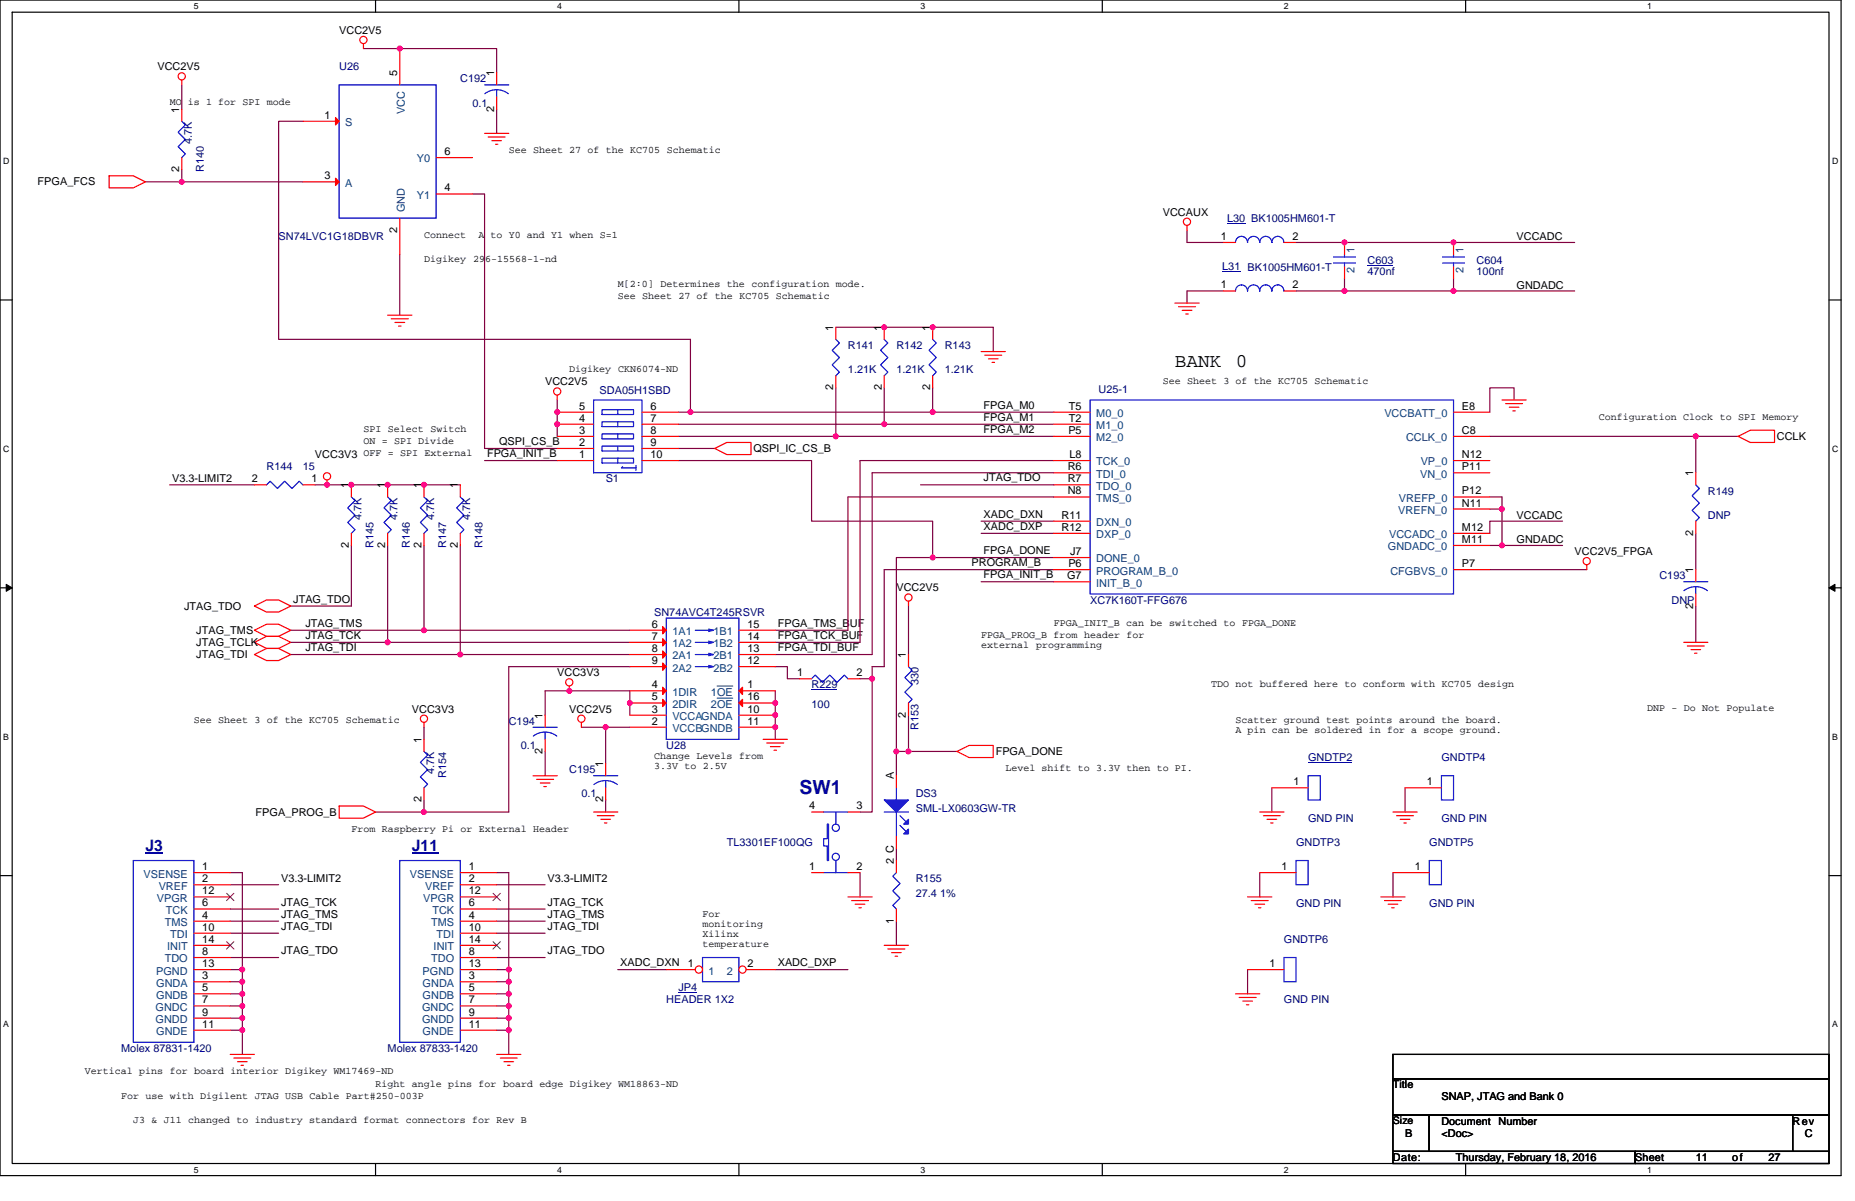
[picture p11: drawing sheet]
<svg xmlns="http://www.w3.org/2000/svg" width="432mm" height="279mm" viewBox="0 0 432 279" stroke-linecap="round" stroke-linejoin="round" font-family="sans-serif">
<path d="M0 0h428.6v273.5h-428.6zM2.8 2.8h422.9v267.9h-422.9z" fill="none" stroke="#000" stroke-width=".28"/>
<g fill="#fff">
<path d="M45.1 .3h1.1v2.3h-1.1z"/>
<path d="M45.1 271h1.1v2.2h-1.1z"/>
</g>
<path d="M87.4 0v2.8M87.4 270.7v2.8" fill="none" stroke="#000" stroke-width=".28"/>
<g fill="#fff">
<path d="M129.7 .3h1.1v2.3h-1.1z"/>
<path d="M129.7 271h1.1v2.2h-1.1z"/>
</g>
<path d="M172 0v2.8M172 270.7v2.8" fill="none" stroke="#000" stroke-width=".28"/>
<g fill="#fff">
<path d="M214.3 .3h1.1v2.3h-1.1z"/>
<path d="M214.3 271h1.1v2.2h-1.1z"/>
</g>
<path d="M256.6 0v2.8M256.6 270.7v2.8" fill="none" stroke="#000" stroke-width=".28"/>
<g fill="#fff">
<path d="M298.9 .3h1.1v2.3h-1.1z"/>
<path d="M298.9 271h1.1v2.2h-1.1z"/>
</g>
<path d="M341.2 0v2.8M341.2 270.7v2.8" fill="none" stroke="#000" stroke-width=".28"/>
<g fill="#fff">
<path d="M383.5 .3h1.1v2.3h-1.1z"/>
<path d="M383.5 271h1.1v2.2h-1.1z"/>
<path d="M.7 36.3h1.5v2.3h-1.5z"/>
<path d="M426.5 36.3h1.4v2.3h-1.4z"/>
<path d="M.7 103.3h1.5v2.2h-1.5z"/>
<path d="M426.5 103.3h1.4v2.2h-1.4z"/>
</g>
<path d="M0 69.8h2.8M425.7 69.8h2.9" fill="none" stroke="#000" stroke-width=".28"/>
<g fill="#fff">
<path d="M.7 170.2h1.4v2.3h-1.4z"/>
<path d="M426.5 170.2h1.3v2.3h-1.3z"/>
</g>
<path d="M0 136.8h2.8M425.7 136.8h2.9" fill="none" stroke="#000" stroke-width=".28"/>
<path d="M1.4 135.9l1.4 .9-1.4 .8zM425.7 136.8l1.4-.9v1.7z" fill="#000" stroke="#000" stroke-width=".23"/>
<g fill="#fff">
<path d="M.7 237.2h1.4v2.2h-1.4z"/>
<path d="M426.4 237.2h1.4v2.2h-1.4z"/>
</g>
<path d="M0 203.7h2.8M425.7 203.7h2.9M324.3 245.3h101.4v5.7h-101.4zM324.3 251h101.4v8.4h-101.4zM324.3 259.4h8.4v8.5h-8.4zM332.7 259.4h84.6v8.5h-84.6zM417.3 259.4h8.4v8.5h-8.4zM324.3 267.9h56.3v2.8h-56.3zM380.6 267.9h45.1v2.8h-45.1z" fill="none" stroke="#000" stroke-width=".28"/>
<g fill="none" stroke="#800040" stroke-width=".28">
<path d="M42.3 19.7v5.7M84.6 11.3h31v5.6M42.3 39.5v2.8M70.5 28.2h-5.6v50.8h95.8v16.9M115.6 25.4v5.6M33.8 42.3h8.5M42.3 42.3h28.2M93 59.2v14.1M110 45.1h2.8v59.2h16.9M276.3 53.6v2.8h8.5M301.7 56.4h64.8M194.6 76.1h36.6v5.7"/>
<path d="M284.8 67.7h-8.5v2.8M301.7 67.7h11.3M313 64.9v2.8M313 67.7h25.3M338.3 64.9v2.8M338.3 67.7h28.2M129.7 93v8.5M157.9 95.9h2.8M157.9 98.7h47.9M160.7 95.9h56.4M194.6 90.2v11.3M205.8 90.2v8.5"/>
<path d="M205.8 98.7h39.5M217.1 90.2v5.7M217.1 95.9h28.2M352.4 93v-2.8h-5.6v5.7M39.5 112.8h19.7M107.1 112.8h-33.8M112.8 107.1h16.9M157.9 107.1h31v14.1h28.2v8.5M157.9 104.3h8.5M157.9 101.5h36.7M194.6 101.5h50.7M214.3 112.8h31"/>
<path d="M245.3 107.1h-45.1v42.3h-19.7M245.3 110h-42.3v42.3h-22.5M245.3 115.6h-47.9v31h-16.9M346.8 118.4h2.8M346.8 115.6h2.8v2.8M346.8 101.5h47.9M349.6 118.4v8.5M394.7 101.5v8.5M394.7 101.5h9.9M81.8 126.9v14.1h-14.1M90.2 126.9v22.5M98.7 126.9v19.7"/>
<path d="M107.1 126.9v25.4M217.1 129.7h-8.4v45.1M217.1 129.7h28.2M228.4 121.2h16.9M228.4 135.3h16.9M228.4 124.1h16.9M245.3 132.5h-39.5v22.6h-2.8v2.8M346.8 126.9h2.8M346.8 132.5h22.6M349.6 126.9h14.1M363.7 121.2h-16.9v2.9M394.7 124.1v8.4"/>
<path d="M67.7 146.6h31M67.7 149.4h22.5M67.7 152.3h39.4M90.2 149.4h56.4M98.7 146.6h47.9M107.1 152.3h39.5M146.6 155.1h-28.2v33.8h-19.7M180.5 155.1h2.8v2.8h2.8M200.2 157.9h2.8M203 157.9v31h-2.8M211.5 141v11.3M394.7 141v8.4"/>
<path d="M98.7 169.2v2.8M126.9 166.4v-5.7h19.7v5.7M126.9 174.8v5.7M135.3 169.2h5.7M141 169.2h5.6M141 169.2v8.4M180.5 160.7v11.3M208.7 174.8v5.7M211.5 166.4v8.4h-2.8M211.5 174.8h11.3M87.4 188.9h11.3M98.7 186.1v2.8"/>
<path d="M141 186.1v2.8M208.7 197.4v2.8M296.1 183.3v5.6M327.1 183.3v5.6M53.6 203h2.8v22.6M53.6 211.5h11.3M53.6 217.1h11.3M53.6 205.8h11.3M53.6 214.3h11.3M115.6 203h2.8v22.6M115.6 214.3h11.3M115.6 211.5h11.3"/>
<path d="M115.6 217.1h11.3M115.6 205.8h11.3M200.2 203v5.7M208.7 214.3v5.6M293.2 203v5.7M324.3 203v5.7M53.6 239.7h2.8M53.6 234h2.8M53.6 228.4h2.8M53.6 225.6h2.8M53.6 231.2h2.8M53.6 236.9h2.8"/>
<path d="M53.6 222.8h11.3M56.4 239.7v5.6M56.4 234v2.9M56.4 228.4v2.8M56.4 231.2v2.8M56.4 236.9v2.8M56.4 225.6v2.8M115.6 239.7h2.8M115.6 234h2.8M115.6 228.4h2.8M115.6 225.6h2.8M115.6 231.2h2.8"/>
<path d="M115.6 236.9h2.8M115.6 222.8h11.3M118.4 239.7v5.6M118.4 234v2.9M118.4 228.4v2.8M118.4 231.2v2.8M118.4 236.9v2.8M118.4 225.6v2.8M143.8 225.6h11.3M180.5 225.6h16.9M290.4 225.6v5.6"/>
</g>
<g fill="#f0f" stroke="#f0f" stroke-width=".28">
<circle cx="205.8" cy="98.7" r=".55"/>
<circle cx="194.5" cy="101.5" r=".56"/>
<circle cx="129.7" cy="95.9" r=".56"/>
<circle cx="129.7" cy="98.7" r=".56"/>
<circle cx="132.5" cy="160.7" r=".55"/>
<circle cx="141" cy="169.2" r=".55"/>
<circle cx="98.7" cy="146.6" r=".55"/>
<circle cx="90.2" cy="149.4" r=".55"/>
<circle cx="146.6" cy="163.5" r=".55"/>
<circle cx="180.4" cy="166.3" r=".55"/>
<circle cx="180.4" cy="163.5" r=".55"/>
<circle cx="180.4" cy="169.2" r=".55"/>
<circle cx="107.1" cy="152.2" r=".55"/>
<circle cx="394.7" cy="101.5" r=".56"/>
<circle cx="42.3" cy="42.3" r=".55"/>
<circle cx="160.7" cy="95.9" r=".55"/>
<circle cx="217.1" cy="95.9" r=".55"/>
<circle cx="93" cy="11.3" r=".55"/>
<circle cx="217.1" cy="129.7" r=".56"/>
<circle cx="208.6" cy="174.8" r=".55"/>
<circle cx="205.8" cy="76.1" r=".55"/>
<circle cx="217.1" cy="76.1" r=".55"/>
<circle cx="76.1" cy="112.8" r=".55"/>
<circle cx="81.8" cy="112.8" r=".55"/>
<circle cx="90.2" cy="112.8" r=".55"/>
<circle cx="98.7" cy="112.8" r=".55"/>
<circle cx="98.7" cy="188.9" r=".55"/>
<circle cx="203" cy="157.9" r=".56"/>
<circle cx="211.5" cy="174.8" r=".55"/>
<circle cx="56.4" cy="239.6" r=".55"/>
<circle cx="56.4" cy="234" r=".55"/>
<circle cx="56.4" cy="228.4" r=".56"/>
<circle cx="56.4" cy="231.2" r=".55"/>
<circle cx="56.4" cy="236.8" r=".55"/>
<circle cx="56.4" cy="225.5" r=".55"/>
<circle cx="118.4" cy="239.6" r=".55"/>
<circle cx="118.4" cy="234" r=".55"/>
<circle cx="118.4" cy="236.8" r=".55"/>
<circle cx="118.4" cy="228.4" r=".56"/>
<circle cx="118.4" cy="231.2" r=".55"/>
<circle cx="118.4" cy="225.5" r=".55"/>
<circle cx="338.3" cy="56.4" r=".55"/>
<circle cx="313" cy="56.4" r=".56"/>
<circle cx="338.3" cy="67.7" r=".55"/>
<circle cx="313" cy="67.7" r=".56"/>
<circle cx="349.6" cy="126.9" r=".55"/>
<circle cx="349.6" cy="118.4" r=".55"/>
</g>
<g fill="none" stroke="#f00" stroke-width=".28">
<path d="M42.3 18.6v1.1M84.6 10.2v1.1M93 11.3v8.4M115.6 16.9v2.8M42.3 25.4v2.8M42.3 36.7v2.8M70.5 28.2h8.5M101.5 36.7h8.5M112.8 31h5.6M113.6 31.9h4M114.5 32.7h2.2M115.3 33.6h.6"/>
<path d="M115.6 22.6v2.8M25.4 40.9h5.6l2.8 1.4-2.8 1.4h-5.6zM70.5 42.3h8.5M93 50.8v8.4M101.5 45.1h8.5M276.3 52.5v1.1M284.8 56.4h2.8M298.9 56.4h2.8M313 56.4v2.8M90.2 73.3h5.7M91.1 74.2h3.9M91.9 75h2.3"/>
<path d="M92.8 75.9h.5M194.6 76.1v2.9M217.1 76.1v2.9M273.5 70.5h5.6M274.3 71.4h4M275.2 72.2h2.3M276 73h.6M284.8 67.7h2.8M298.9 67.7h2.8M313 62v2.9M129.7 91.9v1.1M129.7 98.7h8.5"/>
<path d="M129.7 95.9h8.5M149.4 98.7h8.5M149.4 95.9h8.5M194.6 87.4v2.8M217.1 87.4v2.8M228.4 81.8h5.6M229.2 82.6h4M230.1 83.5h2.2M230.9 84.3h.6M245.3 95.9h8.5M245.3 98.7h8.5M338.3 95.9h8.5"/>
<path d="M349.6 93h5.7M350.5 93.9h3.9M351.3 94.7h2.3M352.1 95.6h.6M59.2 112.8h2.8M70.5 112.8h2.8M76.1 111.7v1.1M90.2 112.8v2.8M98.7 112.8v2.8M107.1 112.8v2.8M129.7 107.1h8.5M129.7 104.3h8.5"/>
<path d="M129.7 101.5h8.5M149.4 107.1h8.5M149.4 104.3h8.5M149.4 101.5h8.5M166.4 104.3l2.8-1.4h5.6v2.8h-5.6zM245.3 101.5h8.5M245.3 107.1h8.5M245.3 110h8.5M245.3 112.8h8.5M245.3 115.6h8.5M338.3 101.5h8.5M338.3 110h8.5"/>
<path d="M338.3 107.1h8.5M338.3 118.4h8.5M338.3 115.6h8.5M394.7 110v2.8M404.6 101.5l2.8-1.4h5.7v2.8h-5.7zM90.2 124.1v2.8M98.7 124.1v2.8M107.1 124.1v2.8M211.5 139.9v1.1M245.3 129.7h8.5M245.3 121.2h8.5M245.3 124.1h8.5"/>
<path d="M245.3 135.3h8.5M245.3 132.5h8.5M338.3 132.5h8.5M338.3 126.9h8.5M338.3 124.1h8.5M369.4 131.4v1.1M394.7 121.2v2.9M59.2 146.6l2.8-1.4h2.9l2.8 1.4-2.8 1.4h-2.9zM59.2 152.3l2.8-1.4h2.9l2.8 1.4-2.8 1.4h-2.9zM59.2 141l2.8-1.4h2.9l2.8 1.4-2.8 1.4h-2.9zM59.2 149.4l2.8-1.4h2.9l2.8 1.4-2.8 1.5h-2.9zM132.5 159.6v1.1"/>
<path d="M186.1 157.9h2.8M197.4 157.9h2.8M211.5 152.3v2.8M391.9 149.4h5.7M392.8 150.3h3.9M393.6 151.1h2.3M394.4 152h.6M98.7 168.1v1.1M98.7 172v2.8M126.9 166.4v2.8M126.9 172v2.8M135.3 168.1v1.1"/>
<path d="M141 177.6v2.9M177.6 172h5.7M178.5 172.8h3.9M179.3 173.7h2.3M180.2 174.5h.5M211.5 163.5v2.9M222.8 174.8l2.8-1.4h5.6v2.8h-5.6zM79 187.5h5.6l2.8 1.4-2.8 1.4h-5.6zM98.7 183.3v2.8M124.1 180.5h5.6M124.9 181.3h4M125.8 182.2h2.2"/>
<path d="M126.6 183h.6M138.2 188.9h5.6M139 189.8h4M139.9 190.6h2.2M140.7 191.5h.6M141 183.3v2.8M188.9 188.9h2.8M197.4 188.9h2.8M293.2 188.9h5.7M294.1 189.8h3.9M294.9 190.6h2.3M295.8 191.5h.5"/>
<path d="M324.3 188.9h5.6M325.1 189.8h3.9M325.9 190.6h2.3M326.8 191.5h.5M45.1 203h8.5M45.1 205.8h8.5M45.1 208.7h8.5M45.1 211.5h8.5M45.1 214.3h8.5M45.1 217.1h8.5M45.1 219.9h8.5M107.1 203h8.5"/>
<path d="M107.1 205.8h8.5M107.1 208.7h8.5M107.1 211.5h8.5M107.1 214.3h8.5M107.1 217.1h8.5M107.1 219.9h8.5M188.9 203h2.8M197.4 208.7h5.6M197.4 203h2.8M198.2 209.5h4M199.1 210.4h2.2M199.9 211.2h.6"/>
<path d="M205.8 219.9h5.7M208.7 211.5v2.8M208.7 200.2v2.8M290.4 208.7h5.7M291.3 209.5h3.9M292.1 210.4h2.3M292.9 211.2h.6M293.2 203h8.5M321.4 208.7h5.7M322.3 209.5h3.9M323.1 210.4h2.3M324 211.2h.5"/>
<path d="M324.3 203h8.4M45.1 236.9h8.5M45.1 239.7h8.5M45.1 222.8h8.5M45.1 225.6h8.5M45.1 234h8.5M45.1 228.4h8.5M45.1 231.2h8.5M107.1 236.9h8.5M107.1 239.7h8.5M107.1 222.8h8.5M107.1 225.6h8.5"/>
<path d="M107.1 234h8.5M107.1 228.4h8.5M107.1 231.2h8.5M206.7 220.8h3.9M207.5 221.6h2.3M208.4 222.5h.5M287.6 231.2h5.6M288.4 232.1h4M289.3 232.9h2.2M290.1 233.7h.6M290.4 225.6h8.5M53.6 245.3h5.6"/>
<path d="M54.4 246.1h4M55.3 247h2.2M56.1 247.8h.6M115.6 245.3h5.6M116.5 246.1h3.9M117.3 247h2.2M118.2 247.8h.5"/>
<circle cx="42.3" cy="17.8" r=".84"/>
<circle cx="84.6" cy="9.3" r=".84"/>
<circle cx="276.3" cy="51.6" r=".84"/>
<circle cx="129.7" cy="91.1" r=".84"/>
<circle cx="76.1" cy="110.8" r=".84"/>
<circle cx="211.5" cy="139" r=".84"/>
<circle cx="369.3" cy="130.5" r=".84"/>
<circle cx="132.5" cy="158.7" r=".84"/>
<circle cx="98.7" cy="167.2" r=".84"/>
<circle cx="135.3" cy="167.2" r=".84"/>
</g>
<g fill="none" stroke="#00f" stroke-width=".28">
<path d="M79 19.7h22.5v31.1h-22.5zM112.8 19.7h5.6M42.3 28.2l.9 .9-1.7 1.7 1.7 1.6-1.7 1.7 1.7 1.7-.9 .9M112.9 21.8a4.5 4.5 0 0 1 5.4 0M115.6 20.9v1.7M287.6 56.4a1.38 1.38 0 0 1 1.4-1.4 1.4 1.4 0 0 1 1.4 1.4 1.41 1.41 0 0 1 1.4-1.4 1.41 1.41 0 0 1 1.4 1.4 1.38 1.38 0 0 1 1.4-1.4 1.4 1.4 0 0 1 1.4 1.4h.1a1.38 1.38 0 0 1 1.3-1.4h.1a1.4 1.4 0 0 1 1.4 1.4M310.4 59.8h5.1M313 59.2v.6M194.6 79l.8 .8-1.7 1.7 1.7 1.7-1.7 1.7 1.7 1.7-.8 .8M217.1 79l.9 .8-1.7 1.7 1.7 1.7-1.7 1.7 1.7 1.7-.9 .8M287.6 67.7a1.38 1.38 0 0 1 1.4-1.4 1.4 1.4 0 0 1 1.4 1.4 1.41 1.41 0 0 1 1.4-1.4 1.41 1.41 0 0 1 1.4 1.4 1.38 1.38 0 0 1 1.4-1.4 1.4 1.4 0 0 1 1.4 1.4h.1a1.38 1.38 0 0 1 1.3-1.4h.1a1.4 1.4 0 0 1 1.4 1.4M310.4 61.2h5.1"/>
<path d="M313 61.2v.8M138.2 93h11.2v17h-11.2zM140.1 98.1h7.4v1.2h-7.4zM140.1 95.3h7.4v1.1h-7.4zM143.8 98.1v1.2M143.8 95.3v1.1M253.8 93h84.5v45.2h-84.5zM62 112.8l.9-.8 1.7 1.6 1.7-1.6 1.7 1.6 1.7-1.6 .8 .8M90.2 115.6l.9 .9-1.7 1.7 1.7 1.6-1.7 1.7 1.7 1.7-.9 .9M98.7 115.6l.8 .9-1.6 1.7 1.6 1.6-1.6 1.7 1.6 1.7-.8 .9M107.1 115.6l.9 .9-1.7 1.7 1.7 1.6-1.7 1.7 1.7 1.7-.9 .9M140.1 106.6h7.4v1.1h-7.4z"/>
<path d="M140.1 103.8h7.4v1.1h-7.4zM140.1 100.9h7.4v1.2h-7.4zM143.8 106.6v1.1M143.8 103.8v1.1M143.8 100.9v1.2M144.9 108.6l-.2 .2h3.3M148 108.3v1.1M394.7 112.8l.9 .8-1.7 1.7 1.7 1.7-1.7 1.7 1.7 1.7-.9 .8M188.9 157.9l.9-.8 1.7 1.7 1.6-1.7 1.7 1.7 1.7-1.7 .9 .8M211.5 155.1l.8 .8-1.7 1.7 1.7 1.7-1.7 1.7 1.7 1.7-.8 .8M98.7 174.8l.8 .9-1.6 1.7 1.6 1.6-1.6 1.7 1.6 1.7-.8 .9M124.1 169.2h5.6"/>
<path d="M124.1 171.2a4.5 4.5 0 0 1 5.5 0M126.9 170.3v1.7M138.2 180.5h5.6M138.2 182.5a4.5 4.5 0 0 1 5.5 0M141 181.6v1.7M191.7 188.9h5.7M192.6 191.7h.3v8.5h-.3v-3.4h-.9v-1.7h.9zM194.6 188.9v2.8M31 200.2h14.1v42.3h-14.1zM93 200.2h14.1v42.3h-14.1zM191.7 203h5.7M194.6 200.2v2.8"/>
<path d="M208.7 203l-.9 .9 1.7 1.6-1.7 1.7 1.7 1.7-1.7 1.7 .9 .9M301.7 200.2h2.8v5.6h-2.8zM332.7 200.2h2.8v5.6h-2.8zM163.5 222.8h8.5v5.6h-8.5zM298.9 222.8h2.8v5.6h-2.8z"/>
<circle cx="194.6" cy="199.3" r=".84"/>
<circle cx="194.6" cy="192.6" r=".84"/>
</g>
<path d="M285.6 52h4.2M284.5 63.3h4.2M318.3 61.8h6M188.9 160.5h6M157.9 231h4.3" fill="none" stroke="#000080" stroke-width=".23"/>
<g fill="#f00" stroke="#f00" stroke-width=".28">
<path d="M78.1 27.4l.9 .8-.9 .9z"/>
<path d="M78.1 41.5l.9 .8-.9 .9z"/>
</g>
<path d="M33.8 198.5h4.1M95.9 198.5h6.1" fill="none" stroke="#000080" stroke-width=".38"/>
<path d="M52.7 207.8l1.8 1.7M52.7 219.1l1.8 1.7M54.4 207.8l-1.7 1.7M54.4 219.1l-1.7 1.7M114.8 207.8l1.7 1.7M114.8 219.1l1.7 1.7M116.5 207.8l-1.8 1.7M116.5 219.1l-1.8 1.7" fill="none" stroke="#804000" stroke-width=".23"/>
<circle cx="162.7" cy="225.6" r=".84" fill="#fff" stroke="#f00" stroke-width=".28"/>
<path d="M155.1 225.6h6.7" fill="none" stroke="#f00" stroke-width=".28"/>
<circle cx="172.8" cy="225.6" r=".84" fill="#fff" stroke="#f00" stroke-width=".28"/>
<g fill="none" stroke="#f00" stroke-width=".28">
<path d="M338.3 56.4v2.8M205.8 76.1v2.9M338.3 62v2.9M205.8 87.4v2.8M81.8 112.8v2.8M81.8 124.1v2.8M394.7 132.5v2.8M394.7 138.2v2.8M146.6 155.1h8.5M146.6 152.3h8.5M146.6 149.4h8.5M146.6 146.6h8.5"/>
<path d="M172 155.1h8.5M172 152.3h8.5M172 149.4h8.5M172 146.6h8.5M146.6 163.5h8.5M146.6 160.7h8.5M146.6 169.2h8.5M146.6 166.4h8.5M172 163.5h8.5M172 166.4h8.5M172 160.7h8.5M172 169.2h8.5"/>
<path d="M208.7 180.5v2.8M208.7 194.6v2.8M296.1 183.3h8.4M327.1 183.3h8.4M173.7 225.6h6.8"/>
</g>
<g fill="none" stroke="#00f" stroke-width=".28">
<path d="M335.8 59.8h5.1M338.3 59.2v.6M205.8 79l.9 .8-1.7 1.7 1.7 1.7-1.7 1.7 1.7 1.7-.9 .8M335.8 61.2h5.1M338.3 61.2v.8M81.8 115.6l.8 .9-1.7 1.7 1.7 1.6-1.7 1.7 1.7 1.7-.8 .9M391.9 135.3h5.7M392 137.4a4.5 4.5 0 0 1 5.4 0M394.7 136.5v1.7M155.1 143.8h16.9v28.2h-16.9zM161.8 149.4h4.3l-1.1 .3M161.8 146.6h4.3"/>
<path d="M161.8 152.3h4.3M165 154.8l1.1 .3h-4.3M165 146.3l1.1 .3M165 149.2l1.1 .2M165 152l1.1 .3M166.1 146.6l-1.1 .3M166.1 152.3l-1.1 .2M166.1 155.1l-1.1 .3M205.8 188.9h5.7M208.7 183.3v2.8M208.7 188.9v5.7M209.5 189.8l1.4 1.4"/>
<path d="M209.5 192l1.4 1.4M304.5 180.5h2.8v5.6h-2.8zM335.5 180.5h2.8v5.6h-2.8z"/>
</g>
<g fill="#f00" stroke="#f00" stroke-width=".28">
<path d="M154.2 154.2l.9 .9-.9 .8z"/>
<path d="M154.2 151.4l.9 .9-.9 .8z"/>
<path d="M154.2 148.6l.9 .8-.9 .9z"/>
<path d="M154.2 145.8l.9 .8-.9 .9z"/>
<path d="M172 163.5l.8-.8v1.7z"/>
<path d="M172 160.7l.8-.8v1.7z"/>
<path d="M154.2 162.7l.9 .8-.9 .9z"/>
<path d="M154.2 159.9l.9 .8-.9 .9z"/>
</g>
<path d="M166.9 159.6h3.7M166.9 162.4h3.7" fill="none" stroke="#004080" stroke-width=".23"/>
<g fill="#00f" stroke="#00f" stroke-width=".28">
<path d="M205.8 186.1h5.7l-2.8 2.8z" fill-rule="evenodd"/>
<path d="M211.5 190.6v1.1h-1.1z" fill-rule="evenodd"/>
<path d="M210.4 194l1.1-1.1v1.1z" fill-rule="evenodd"/>
</g>
<path d="M304.5 177.4h10.2" fill="none" stroke="#000080" stroke-width=".23"/>
<g fill="#f0f" stroke="#f0f" stroke-width=".28">
<circle cx="205.8" cy="98.7" r=".55"/>
<circle cx="194.5" cy="101.5" r=".56"/>
<circle cx="129.7" cy="95.9" r=".56"/>
<circle cx="129.7" cy="98.7" r=".56"/>
<circle cx="132.5" cy="160.7" r=".55"/>
<circle cx="141" cy="169.2" r=".55"/>
<circle cx="98.7" cy="146.6" r=".55"/>
<circle cx="90.2" cy="149.4" r=".55"/>
<circle cx="146.6" cy="163.5" r=".55"/>
<circle cx="180.4" cy="166.3" r=".55"/>
<circle cx="180.4" cy="163.5" r=".55"/>
<circle cx="180.4" cy="169.2" r=".55"/>
<circle cx="107.1" cy="152.2" r=".55"/>
<circle cx="394.7" cy="101.5" r=".56"/>
<circle cx="42.3" cy="42.3" r=".55"/>
<circle cx="160.7" cy="95.9" r=".55"/>
<circle cx="217.1" cy="95.9" r=".55"/>
<circle cx="93" cy="11.3" r=".55"/>
<circle cx="217.1" cy="129.7" r=".56"/>
<circle cx="208.6" cy="174.8" r=".55"/>
<circle cx="205.8" cy="76.1" r=".55"/>
<circle cx="217.1" cy="76.1" r=".55"/>
<circle cx="76.1" cy="112.8" r=".55"/>
<circle cx="81.8" cy="112.8" r=".55"/>
<circle cx="90.2" cy="112.8" r=".55"/>
<circle cx="98.7" cy="112.8" r=".55"/>
<circle cx="98.7" cy="188.9" r=".55"/>
<circle cx="203" cy="157.9" r=".56"/>
<circle cx="211.5" cy="174.8" r=".55"/>
<circle cx="56.4" cy="239.6" r=".55"/>
<circle cx="56.4" cy="234" r=".55"/>
<circle cx="56.4" cy="228.4" r=".56"/>
<circle cx="56.4" cy="231.2" r=".55"/>
<circle cx="56.4" cy="236.8" r=".55"/>
<circle cx="56.4" cy="225.5" r=".55"/>
<circle cx="118.4" cy="239.6" r=".55"/>
<circle cx="118.4" cy="234" r=".55"/>
<circle cx="118.4" cy="236.8" r=".55"/>
<circle cx="118.4" cy="228.4" r=".56"/>
<circle cx="118.4" cy="231.2" r=".55"/>
<circle cx="118.4" cy="225.5" r=".55"/>
<circle cx="338.3" cy="56.4" r=".55"/>
<circle cx="313" cy="56.4" r=".56"/>
<circle cx="338.3" cy="67.7" r=".55"/>
<circle cx="313" cy="67.7" r=".56"/>
<circle cx="349.6" cy="126.9" r=".55"/>
<circle cx="349.6" cy="118.4" r=".55"/>
</g>
<g font-size="4.5">
<text x="273.5" y="85.4">BANK</text>
<text x="287.7" y="85.4">0</text>
</g>
<text font-size="4.5" fill="#000080" x="186.1" y="184.6">SW1</text>
<g font-size="3.7" fill="#000080">
<text x="33.8" y="198">J3</text>
<text x="95.9" y="198">J11</text>
</g>
<g font-size="2.5">
<text x="79" y="7.9">VCC2V5</text>
<text x="36.7" y="16.4">VCC2V5</text>
<text x="92.5" y="17.8" transform="rotate(-90 92.5 17.8)">5</text>
<text x="115" y="17.8" transform="rotate(-90 115 17.8)">1</text>
<text x="41.7" y="26.2" transform="rotate(-90 41.7 26.2)">1</text>
<text x="75.6" y="27.6">1</text>
<text x="115" y="26" transform="rotate(-90 115 26)">2</text>
<text x="41.7" y="40" transform="rotate(-90 41.7 40)">2</text>
<text x="75.6" y="41.7">3</text>
<text x="103.5" y="36.1">6</text>
<text x="8.8" y="43.1">FPGA_FCS</text>
<text x="103.5" y="44.5">4</text>
<text x="270.7" y="50.2">VCCAUX</text>
<text x="92.5" y="54.1" transform="rotate(-90 92.5 54.1)">2</text>
<text x="284.2" y="55.8">1</text>
<text x="300.8" y="55.8">2</text>
<text x="353" y="55.8">VCCADC</text>
<text x="284.2" y="67.1">1</text>
<text x="300.8" y="67.1">2</text>
<text x="353" y="67.1">GNDADC</text>
<text x="194" y="77" transform="rotate(-90 194 77)">1</text>
<text x="205.2" y="77" transform="rotate(-90 205.2 77)">1</text>
<text x="216.5" y="77" transform="rotate(-90 216.5 77)">1</text>
<text x="126.9" y="89.7">VCC2V5</text>
<text x="134.8" y="95.3">5</text>
<text x="151.4" y="95.3">6</text>
<text x="194" y="90.8" transform="rotate(-90 194 90.8)">2</text>
<text x="205.2" y="90.8" transform="rotate(-90 205.2 90.8)">2</text>
<text x="216.5" y="90.8" transform="rotate(-90 216.5 90.8)">2</text>
<text x="229" y="95.1">FPGA_M0</text>
<text x="248.8" y="95.3">T5</text>
<text x="340.3" y="95.3">E8</text>
<text x="134.8" y="100.9">3</text>
<text x="134.8" y="98.1">4</text>
<text x="151.4" y="100.9">8</text>
<text x="151.4" y="98.1">7</text>
<text x="229" y="97.9">FPGA_M1</text>
<text x="229" y="100.7">FPGA_M2</text>
<text x="248.7" y="100.9">P5</text>
<text x="248.8" y="98.1">T2</text>
<text x="340.3" y="100.9">C8</text>
<text x="73.3" y="106.6">VCC3V3 OFF = SPI External</text>
<text x="113.4" y="106.4">FPGA_INIT_B</text>
<text x="116.2" y="103.5">QSPI_CS_B</text>
<text x="134.8" y="106.6">1</text>
<text x="134.8" y="103.7">2</text>
<text x="151.4" y="106.6">10</text>
<text x="151.4" y="103.7">9</text>
<text x="175.4" y="105.2">QSPI_IC_CS_B</text>
<text x="249" y="106.6">L8</text>
<text x="340.3" y="106.6">N12</text>
<text x="413.6" y="102.3">CCLK</text>
<text x="40.1" y="112.2">V3.3-LIMIT2</text>
<text x="58.7" y="112.2">2</text>
<text x="72.5" y="112.2">1</text>
<text x="81.2" y="113.6" transform="rotate(-90 81.2 113.6)">1</text>
<text x="89.6" y="113.6" transform="rotate(-90 89.6 113.6)">1</text>
<text x="98.1" y="113.6" transform="rotate(-90 98.1 113.6)">1</text>
<text x="106.6" y="113.6" transform="rotate(-90 106.6 113.6)">1</text>
<text x="229" y="112">JTAG_TDO</text>
<text x="248.5" y="109.4">R6</text>
<text x="248.5" y="112.2">R7</text>
<text x="340.3" y="109.4">P11</text>
<text x="394.1" y="110.8" transform="rotate(-90 394.1 110.8)">1</text>
<text x="248.5" y="115">N8</text>
<text x="340.3" y="115">P12</text>
<text x="340.3" y="117.8">N11</text>
<text x="229" y="120.5">XADC_DXN</text>
<text x="229" y="123.3">XADC_DXP</text>
<text x="247.1" y="120.7">R11</text>
<text x="247.1" y="123.5">R12</text>
<text x="340.3" y="123.5">M12</text>
<text x="353" y="120.7">VCCADC</text>
<text x="394.1" y="124.6" transform="rotate(-90 394.1 124.6)">2</text>
<text x="81.2" y="127.5" transform="rotate(-90 81.2 127.5)">2</text>
<text x="89.6" y="127.5" transform="rotate(-90 89.6 127.5)">2</text>
<text x="98.1" y="127.5" transform="rotate(-90 98.1 127.5)">2</text>
<text x="106.6" y="127.5" transform="rotate(-90 106.6 127.5)">2</text>
<text x="226.1" y="131.7">PROGRAM_B</text>
<text x="229" y="128.9">FPGA_DONE</text>
<text x="248.7" y="131.9">P6</text>
<text x="249.1" y="129.1">J7</text>
<text x="340.3" y="131.9">P7</text>
<text x="340.3" y="126.3">M11</text>
<text x="353" y="126.3">GNDADC</text>
<text x="366.5" y="129.1">VCC2V5_FPGA</text>
<text x="208.7" y="137.6">VCC2V5</text>
<text x="229" y="134.6">FPGA_INIT_B</text>
<text x="248.4" y="134.7">G7</text>
<text x="394.1" y="133.4" transform="rotate(-90 394.1 133.4)">1</text>
<text x="42.9" y="141.8">JTAG_TDO</text>
<text x="68.3" y="140.2">JTAG_TDO</text>
<text x="394.1" y="141.6" transform="rotate(-90 394.1 141.6)">2</text>
<text x="45.7" y="147.5">JTAG_TMS</text>
<text x="71.1" y="145.8">JTAG_TMS</text>
<text x="71.1" y="148.7">JTAG_TCK</text>
<text x="151.7" y="148.8">7</text>
<text x="151.7" y="146">6</text>
<text x="174" y="148.8">14</text>
<text x="174" y="146">15</text>
<text x="181" y="148.7">FPGA_TCK_BUF</text>
<text x="181" y="145.8">FPGA_TMS_BUF</text>
<text x="45.7" y="153.1">JTAG_TDI</text>
<text x="45.7" y="150.3">JTAG_TCLK</text>
<text x="71.1" y="151.5">JTAG_TDI</text>
<text x="151.7" y="154.5">9</text>
<text x="151.7" y="151.7">8</text>
<text x="174" y="154.5">12</text>
<text x="174" y="151.7">13</text>
<text x="181" y="151.5">FPGA_TDI_BUF</text>
<text x="210.9" y="153.1" transform="rotate(-90 210.9 153.1)">1</text>
<text x="129.7" y="157.3">VCC3V3</text>
<text x="151.7" y="160.1">4</text>
<text x="174" y="160.1">1</text>
<text x="185.5" y="157.3">1</text>
<text x="199.3" y="157.3">2</text>
<text x="95.9" y="165.8">VCC3V3</text>
<text x="126.3" y="167.2" transform="rotate(-90 126.3 167.2)">1</text>
<text x="132.5" y="165.8">VCC2V5</text>
<text x="151.7" y="162.9">5</text>
<text x="151.7" y="165.8">3</text>
<text x="174" y="165.8">10</text>
<text x="174" y="162.9">16</text>
<text x="210.9" y="166.9" transform="rotate(-90 210.9 166.9)">2</text>
<text x="98.1" y="172.8" transform="rotate(-90 98.1 172.8)">1</text>
<text x="151.7" y="168.6">2</text>
<text x="174" y="168.6">11</text>
<text x="126.3" y="175.4" transform="rotate(-90 126.3 175.4)">2</text>
<text x="140.4" y="178.5" transform="rotate(-90 140.4 178.5)">1</text>
<text x="231.8" y="175.7">FPGA_DONE</text>
<text x="208.1" y="181.3" transform="rotate(-90 208.1 181.3)">A</text>
<text x="301.1" y="182.7">1</text>
<text x="332.1" y="182.7">1</text>
<text x="59.5" y="189.8">FPGA_PROG_B</text>
<text x="98.1" y="186.7" transform="rotate(-90 98.1 186.7)">2</text>
<text x="140.4" y="186.7" transform="rotate(-90 140.4 186.7)">2</text>
<text x="188.3" y="188.3">4</text>
<text x="199.3" y="188.3">3</text>
<text x="47.1" y="202.4">1</text>
<text x="109.1" y="202.4">1</text>
<text x="188.3" y="202.4">1</text>
<text x="199.3" y="202.4">2</text>
<text x="208.1" y="201" transform="rotate(-90 208.1 201)">2 C</text>
<text x="298.3" y="202.4">1</text>
<text x="329.3" y="202.4">1</text>
<text x="47.1" y="208.1">12</text>
<text x="47.1" y="205.2">2</text>
<text x="65.4" y="205.3">V3.3-LIMIT2</text>
<text x="109.1" y="208.1">12</text>
<text x="109.1" y="205.2">2</text>
<text x="127.5" y="205.3">V3.3-LIMIT2</text>
<text x="47.1" y="210.9">6</text>
<text x="47.1" y="213.7">4</text>
<text x="65.4" y="213.5">JTAG_TMS</text>
<text x="65.4" y="210.7">JTAG_TCK</text>
<text x="109.1" y="210.9">6</text>
<text x="109.1" y="213.7">4</text>
<text x="127.5" y="213.5">JTAG_TMS</text>
<text x="127.5" y="210.7">JTAG_TCK</text>
<text x="208.1" y="214.9" transform="rotate(-90 208.1 214.9)">1</text>
<text x="47.1" y="216.5">10</text>
<text x="47.1" y="219.3">14</text>
<text x="65.4" y="216.3">JTAG_TDI</text>
<text x="65.4" y="222">JTAG_TDO</text>
<text x="109.1" y="216.5">10</text>
<text x="109.1" y="219.3">14</text>
<text x="127.5" y="216.3">JTAG_TDI</text>
<text x="127.5" y="222">JTAG_TDO</text>
<text x="47.1" y="225">13</text>
<text x="47.1" y="227.8">3</text>
<text x="47.1" y="222.2">8</text>
<text x="109.1" y="225">13</text>
<text x="109.1" y="227.8">3</text>
<text x="109.1" y="222.2">8</text>
<text x="144.4" y="224.8">XADC_DXN</text>
<text x="160.1" y="225">1</text>
<text x="174" y="225">2</text>
<text x="181" y="224.8">XADC_DXP</text>
<text x="295.5" y="225">1</text>
<text x="47.1" y="233.4">7</text>
<text x="47.1" y="230.6">5</text>
<text x="109.1" y="233.4">7</text>
<text x="109.1" y="230.6">5</text>
<text x="47.1" y="236.3">9</text>
<text x="47.1" y="239.1">11</text>
<text x="109.1" y="236.3">9</text>
<text x="109.1" y="239.1">11</text>
<text x="324.3" y="253.2">Title</text>
<text x="335.5" y="256">SNAP, JTAG and Bank 0</text>
<text x="324.3" y="261.6">Size</text>
<text x="335.5" y="261.6">Document</text>
<text x="348.8" y="261.6">Number</text>
<text x="417.3" y="261.6">Rev</text>
<text x="327.1" y="264.5">B</text>
<text x="335.5" y="264.5">&lt;Doc&gt;</text>
<text x="420.1" y="264.5">C</text>
<text x="324.3" y="270.1">Date:</text>
<text x="338.9" y="270.1">Thursday, February 18, 2016</text>
<text x="380.6" y="270.1">Sheet</text>
<text x="394.7" y="270.1">11</text>
<text x="403.2" y="270.1">of</text>
<text x="411.6" y="270.1">27</text>
</g>
<g font-size="2.5" fill="#000080">
<text x="79" y="16.4">U26</text>
<text x="107.1" y="19.2">C192</text>
<text x="110" y="24.8">0.1</text>
<text x="44.6" y="33.6" transform="rotate(-90 44.6 33.6)">4.7K</text>
<text x="47.5" y="40" transform="rotate(-90 47.5 40)">R140</text>
<text x="285.6" y="51.6">L30 BK1005HM601-T</text>
<text x="64.9" y="55.8">SN74LVC1G18DBVR</text>
<text x="284.5" y="62.9">L31 BK1005HM601-T</text>
<text x="318.3" y="61.5">C603</text>
<text x="318.3" y="64">470nf</text>
<text x="343.7" y="61.5">C604</text>
<text x="343.7" y="64">100nf</text>
<text x="197.4" y="81.2">R141</text>
<text x="208.7" y="81.2">R142</text>
<text x="219.9" y="81.2">R143</text>
<text x="197.4" y="86.8">1.21K</text>
<text x="208.7" y="86.8">1.21K</text>
<text x="219.9" y="86.8">1.21K</text>
<text x="139.6" y="91.6">SDA05H1SBD</text>
<text x="255.7" y="91.4">U25-1</text>
<text x="62" y="109.4">R144</text>
<text x="70.5" y="109.4">15</text>
<text x="141" y="112.2">S1</text>
<text x="397.6" y="115">R149</text>
<text x="84.1" y="121" transform="rotate(-90 84.1 121)">4.7K</text>
<text x="92.6" y="121" transform="rotate(-90 92.6 121)">4.7K</text>
<text x="101" y="121" transform="rotate(-90 101 121)">4.7K</text>
<text x="109.5" y="121" transform="rotate(-90 109.5 121)">4.7K</text>
<text x="397.6" y="120.7">DNP</text>
<text x="86.9" y="127.4" transform="rotate(-90 86.9 127.4)">R145</text>
<text x="95.4" y="127.4" transform="rotate(-90 95.4 127.4)">R146</text>
<text x="103.8" y="127.4" transform="rotate(-90 103.8 127.4)">R147</text>
<text x="112.3" y="127.4" transform="rotate(-90 112.3 127.4)">R148</text>
<text x="386.3" y="134.8">C193</text>
<text x="152.3" y="143.2">SN74AVC4T245RSVR</text>
<text x="253.8" y="140.4">XC7K160T-FFG676</text>
<text x="389.1" y="140.4">DNP</text>
<text x="188.9" y="160.1">R229</text>
<text x="213.8" y="159.3" transform="rotate(-90 213.8 159.3)">330</text>
<text x="188.9" y="164.7">100</text>
<text x="118.4" y="168.6">C194</text>
<text x="213.8" y="169.7" transform="rotate(-90 213.8 169.7)">R153</text>
<text x="121.2" y="174.2">0.1</text>
<text x="132.5" y="179.9">C195</text>
<text x="155.1" y="174.2">U28</text>
<text x="304.5" y="177.1">GNDTP2</text>
<text x="335.5" y="177.1">GNDTP4</text>
<text x="101" y="180.2" transform="rotate(-90 101 180.2)">4.7K</text>
<text x="103.8" y="181" transform="rotate(-90 103.8 181)">R154</text>
<text x="135.3" y="185.5">0.1</text>
<text x="213.2" y="185.5">DS3</text>
<text x="213.2" y="188.9">SML-LX0603GW-TR</text>
<text x="304.5" y="191.2">GND PIN</text>
<text x="335.5" y="191.2">GND PIN</text>
<text x="169.2" y="196.8">TL3301EF100QG</text>
<text x="301.7" y="196.8">GNDTP3</text>
<text x="332.7" y="196.8">GNDTP5</text>
<text x="213.2" y="205.3">R155</text>
<text x="213.2" y="208.6">27.4 1%</text>
<text x="301.7" y="210.9">GND PIN</text>
<text x="332.7" y="210.9">GND PIN</text>
<text x="298.9" y="219.4">GNDTP6</text>
<text x="155.1" y="233.4">HEADER 1X2</text>
<text x="157.9" y="230.6">JP4</text>
<text x="298.9" y="233.4">GND PIN</text>
<text x="28.2" y="244.7">Molex 87831-1420</text>
<text x="90.2" y="244.7">Molex 87833-1420</text>
</g>
<g font-size="2.5" fill="#004080">
<text x="80.4" y="29.4">S</text>
<text x="94.2" y="26.5" transform="rotate(-90 94.2 26.5)">VCC</text>
<text x="97" y="37.8">Y0</text>
<text x="80.4" y="43.5">A</text>
<text x="97" y="46.3">Y1</text>
<text x="94.2" y="49.3" transform="rotate(-90 94.2 49.3)">GND</text>
<text x="315.3" y="58.9" transform="rotate(-90 315.3 58.9)">1</text>
<text x="340.7" y="58.9" transform="rotate(-90 340.7 58.9)">1</text>
<text x="315.3" y="63.5" transform="rotate(-90 315.3 63.5)">2</text>
<text x="340.7" y="63.5" transform="rotate(-90 340.7 63.5)">2</text>
<text x="255.2" y="97">M0_0</text>
<text x="255.2" y="99.8">M1_0</text>
<text x="322.2" y="97">VCCBATT_0</text>
<text x="255.2" y="102.7">M2_0</text>
<text x="327.3" y="102.7">CCLK_0</text>
<text x="255.2" y="108.3">TCK_0</text>
<text x="255.2" y="111.1">TDI_0</text>
<text x="255.2" y="113.9">TDO_0</text>
<text x="330.6" y="111.1">VN_0</text>
<text x="330.7" y="108.3">VP_0</text>
<text x="255.2" y="116.8">TMS_0</text>
<text x="325.5" y="119.6">VREFN_0</text>
<text x="325.6" y="116.8">VREFP_0</text>
<text x="255.2" y="122.4">DXN_0</text>
<text x="255.2" y="125.2">DXP_0</text>
<text x="323.3" y="125.2">VCCADC_0</text>
<text x="255.2" y="130.9">DONE_0</text>
<text x="323.1" y="128">GNDADC_0</text>
<text x="255.2" y="136.5">INIT_B_0</text>
<text x="255.2" y="133.7">PROGRAM_B_0</text>
<text x="323.7" y="133.7">CFGBVS_0</text>
<text x="156.5" y="147.8">1A1</text>
<text x="166.1" y="147.8">1B1</text>
<text x="156.5" y="153.4">2A1</text>
<text x="156.5" y="150.6">1A2</text>
<text x="166.1" y="153.4">2B1</text>
<text x="166.1" y="150.6">1B2</text>
<text x="156.5" y="156.2">2A2</text>
<text x="156.5" y="161.9">1DIR</text>
<text x="165.5" y="161.9">1OE</text>
<text x="166.1" y="156.2">2B2</text>
<text x="156.5" y="164.7">2DIR</text>
<text x="156.5" y="167.5">VCCAGNDA</text>
<text x="165.5" y="164.7">2OE</text>
<text x="156.5" y="170.3">VCCBGNDB</text>
<text x="33.4" y="204.2">VSENSE</text>
<text x="36.5" y="209.8">VPGR</text>
<text x="36.9" y="207">VREF</text>
<text x="95.4" y="204.2">VSENSE</text>
<text x="98.5" y="209.8">VPGR</text>
<text x="99" y="207">VREF</text>
<text x="38.4" y="215.4">TMS</text>
<text x="38.6" y="212.6">TCK</text>
<text x="100.4" y="215.4">TMS</text>
<text x="100.6" y="212.6">TCK</text>
<text x="38.9" y="221.1">INIT</text>
<text x="39.6" y="218.2">TDI</text>
<text x="100.9" y="221.1">INIT</text>
<text x="101.6" y="218.2">TDI</text>
<text x="36.4" y="226.7">PGND</text>
<text x="38.4" y="223.9">TDO</text>
<text x="98.4" y="226.7">PGND</text>
<text x="100.4" y="223.9">TDO</text>
<text x="165" y="226.7">1</text>
<text x="169.2" y="226.7">2</text>
<text x="36.4" y="229.5">GNDA</text>
<text x="36.4" y="232.3">GNDB</text>
<text x="98.4" y="229.5">GNDA</text>
<text x="98.4" y="232.3">GNDB</text>
<text x="36.2" y="238">GNDD</text>
<text x="36.2" y="235.2">GNDC</text>
<text x="98.2" y="238">GNDD</text>
<text x="98.2" y="235.2">GNDC</text>
<text x="36.4" y="240.8">GNDE</text>
<text x="98.4" y="240.8">GNDE</text>
</g>
<g font-size="2.3">
<text x="39.5" y="24.4">MO is 1 for SPI mode</text>
<text x="118.4" y="35.7">See Sheet 27 of the KC705 Schematic</text>
<text x="98.7" y="55.4">Connect</text>
<text x="111.4" y="55.4">A to Y0 and Y1 when S=1</text>
<text x="98.7" y="61.1">Digikey</text>
<text x="110.1" y="61.1">296-15568-1-nd</text>
<text x="143.8" y="69.5">See Sheet 27 of the KC705 Schematic</text>
<text x="143.8" y="66.7">M[2:0] Determines the configuration mode.</text>
<text x="132.5" y="86.4">Digikey CKN6074-ND</text>
<text x="270.7" y="89.3">See Sheet 3 of the KC705 Schematic</text>
<text x="84.6" y="100.5">SPI Select Switch</text>
<text x="372.2" y="97.7">Configuration Clock to SPI Memory</text>
<text x="84.6" y="103.4">ON = SPI Divide</text>
<text x="228.4" y="148.5">FPGA_PROG_B from header for</text>
<text x="245.3" y="145.6">FPGA_INIT_B can be switched to FPGA_DONE</text>
<text x="228.4" y="150.8">external</text>
<text x="241.2" y="150.8">programming</text>
<text x="282" y="159.7">TDO not buffered here to conform with KC705 design</text>
<text x="383.5" y="165.4">DNP - Do Not Populate</text>
<text x="45.1" y="168.2">See Sheet 3 of the KC705 Schematic</text>
<text x="287.6" y="168.2">Scatter ground test points around the board.</text>
<text x="287.6" y="170.5">A pin can be soldered in for a scope ground.</text>
<text x="152.3" y="176.7">Change Levels from</text>
<text x="152.3" y="179">3.3V to 2.5V</text>
<text x="234" y="179.5">Level shift to 3.3V then to PI.</text>
<text x="81.8" y="193.6">From Raspberry Pi or External Header</text>
<text x="163.5" y="213.3">For</text>
<text x="163.5" y="215.6">monitoring</text>
<text x="163.5" y="218">Xilinx</text>
<text x="163.5" y="220.3">temperature</text>
<text x="19.7" y="250">Vertical pins for board interior Digikey WM17469-ND</text>
<text x="28.2" y="255.6">For use with Digilent JTAG USB Cable Part#250-003P</text>
<text x="87.4" y="252.8">Right angle pins for board edge Digikey WM18863-ND</text>
<text x="31" y="261.2">J3 &amp; J11 changed to industry standard format connectors for Rev B</text>
</g>
<g font-size="2">
<text x="45.1" y="2.1">5</text>
<text x="129.7" y="2.1">4</text>
<text x="214.3" y="2.1">3</text>
<text x="298.9" y="2.1">2</text>
<text x="383.5" y="2.1">1</text>
<text x=".7" y="38.1">D</text>
<text x="426.5" y="38.1">D</text>
<text x=".7" y="105.1">C</text>
<text x="426.5" y="105.1">C</text>
<text x=".7" y="172">B</text>
<text x="426.5" y="172">B</text>
<text x=".7" y="239">A</text>
<text x="426.5" y="239">A</text>
<text x="45.1" y="272.8">5</text>
<text x="129.7" y="272.8">4</text>
<text x="214.3" y="272.8">3</text>
<text x="298.9" y="272.8">2</text>
<text x="383.5" y="272.8">1</text>
</g>
</svg>
